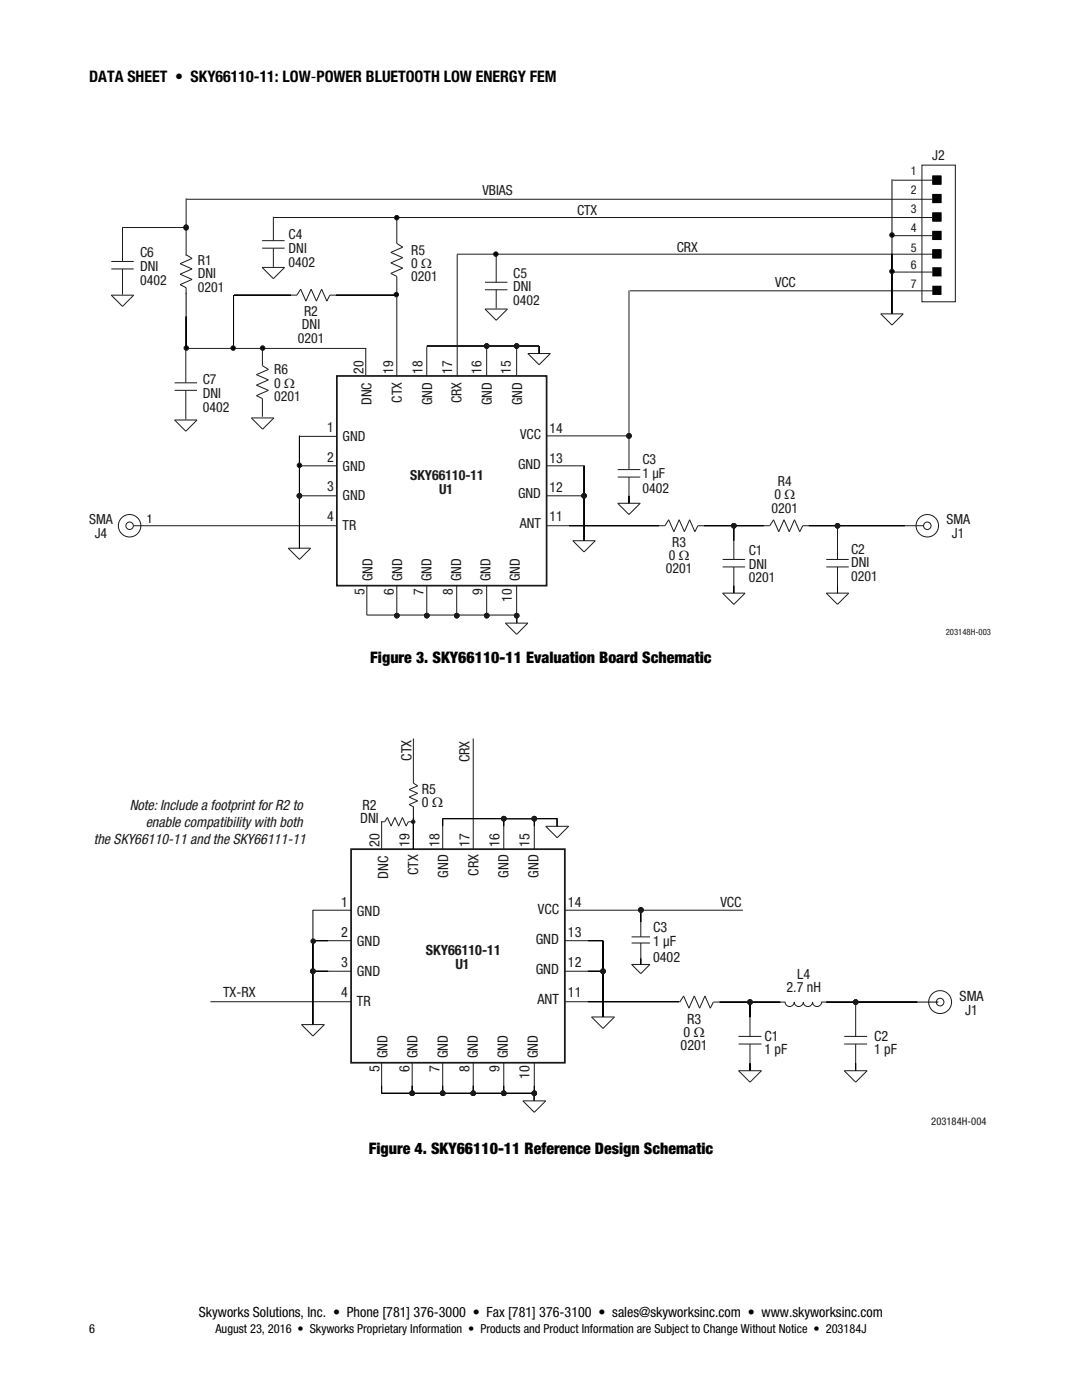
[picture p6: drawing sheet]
<svg xmlns="http://www.w3.org/2000/svg" width="216mm" height="279mm" viewBox="0 0 216 279" stroke-linecap="round" stroke-linejoin="round" font-family="sans-serif">
<g fill="none" stroke="#1e1819" stroke-width=".2">
<path d="M79.2 58.8v16.2M91.2 50.7h95.7M91.2 50.8v24.2M125.5 58v35.6M125.7 58h61.7M178.1 54.3h7.9M37.1 69.5h36M85.2 69.2v5.8M97.1 69.2v5.8M103.1 69.2v5.8M105.3 70.6h4.5zM109.8 70.6l-2.2 2.2-2.3-2.2"/>
<path d="M50.2 83.4h4.4zM50.2 83.4l2.2 2.3 2.2-2.3M59.8 93h7.3M59.8 87.1h7.3M59.8 98.9h7.3M109.1 93h7.6M109.1 98.9h7.6M109.1 87h16.6M123.3 95.2h4.4M123.3 93.7h4.4M125.5 95.2v3.7M26.6 104.9h40.6"/>
<path d="M57.5 109.4h4.5zM62 109.4l-2.3 2.2-2.2-2.2M73.2 116.9v5.8h29.7M79.2 116.9v5.8M85.2 116.9v5.8M91.1 116.9v5.8M97.1 116.9v5.8M103.1 116.9v5.8M109.1 104.9h4.4M114.3 107.9h4.5zM118.8 107.9l-2.3 2.3-2.2-2.3M123.3 100.4h4.4z"/>
<path d="M127.7 100.4l-2.2 2.3-2.2-2.3M131.5 104.9h1.2l.7-1.2 1.1 2.4 1-2.4 1.1 2.4 1-2.4 1.1 2.4 .6-1.2h1.1M144.2 118.4h4.5zM144.2 113.1h4.5M144.2 111.6h4.5M146.4 107.9v3.7M146.4 113.1v3.8M148.7 118.4l-2.3 2.2-2.2-2.2M152.4 104.9h1.2l.7-1.2 1.1 2.4 1-2.4 1.1 2.4 1-2.4 1.1 2.4 .6-1.2h1.2M164.9 118.4h4.5zM164.9 113.1h4.5M164.9 111.6h4.5"/>
<path d="M167.1 105.1v6.5M167.1 113.1v3.8M169.4 118.4l-2.3 2.2-2.2-2.2M180.5 104.9h3.9M100.8 124.4h4.5zM100.8 124.4l2.3 2.2 2.2-2.2"/>
<circle cx="25.9" cy="104.9" r="2.24"/>
<circle cx="25.9" cy="104.9" r=".75"/>
<circle cx="185" cy="104.9" r=".75"/>
<circle cx="185" cy="104.9" r="2.24"/>
</g>
<path d="M67.2 75h41.9v41.9h-41.9z" fill="none" stroke="#1e1819" stroke-width=".35"/>
<path d="M146.4 116.9v1.5z" fill="#1e1819"/>
<path d="M146.4 116.9v1.5v-1.5" fill="none" stroke="#020303" stroke-width=".2"/>
<path d="M167.1 116.9v1.5z" fill="#1e1819"/>
<path d="M167.1 116.9v1.5v-1.5" fill="none" stroke="#020303" stroke-width=".2"/>
<path d="M125.5 98.9v1.5z" fill="#1e1819"/>
<path d="M116.5 93v5.9v-5.9M116.5 98.9v9v-9M125.5 98.9v1.5v-1.5" fill="none" stroke="#020303" stroke-width=".2"/>
<path d="M116.5 93v14.9" fill="none" stroke="#1e1819" stroke-width=".2"/>
<circle cx="116.5" cy="98.9" r=".45" fill="#1e1819"/>
<circle cx="116.5" cy="98.9" r=".45" fill="none" stroke="#020303" stroke-width=".2"/>
<circle cx="116.5" cy="98.9" r=".45" fill="none" stroke="#1e1819" stroke-width=".2"/>
<path d="M103.1 122.9v1.5z" fill="#1e1819"/>
<path d="M103.1 122.9v1.5v-1.5" fill="none" stroke="#020303" stroke-width=".2"/>
<path d="M103.1 122.9v1.5" fill="none" stroke="#1e1819" stroke-width=".2"/>
<circle cx="79.2" cy="122.9" r=".45" fill="#1e1819"/>
<circle cx="79.2" cy="122.9" r=".45" fill="none" stroke="#020303" stroke-width=".2"/>
<circle cx="79.2" cy="122.9" r=".45" fill="none" stroke="#1e1819" stroke-width=".2"/>
<circle cx="103.1" cy="122.9" r=".45" fill="#1e1819"/>
<circle cx="103.1" cy="122.9" r=".45" fill="none" stroke="#020303" stroke-width=".2"/>
<circle cx="103.1" cy="122.9" r=".45" fill="none" stroke="#1e1819" stroke-width=".2"/>
<circle cx="97.1" cy="122.9" r=".45" fill="#1e1819"/>
<circle cx="97.1" cy="122.9" r=".45" fill="none" stroke="#020303" stroke-width=".2"/>
<circle cx="97.1" cy="122.9" r=".45" fill="none" stroke="#1e1819" stroke-width=".2"/>
<circle cx="85.2" cy="122.9" r=".45" fill="#1e1819"/>
<circle cx="85.2" cy="122.9" r=".45" fill="none" stroke="#020303" stroke-width=".2"/>
<circle cx="85.2" cy="122.9" r=".45" fill="none" stroke="#1e1819" stroke-width=".2"/>
<circle cx="91.1" cy="122.9" r=".45" fill="#1e1819"/>
<circle cx="91.1" cy="122.9" r=".45" fill="none" stroke="#020303" stroke-width=".2"/>
<circle cx="91.1" cy="122.9" r=".45" fill="none" stroke="#1e1819" stroke-width=".2"/>
<path d="M107.6 69.1v1.5z" fill="#1e1819"/>
<path d="M107.6 69.1v1.5v-1.5" fill="none" stroke="#020303" stroke-width=".2"/>
<path d="M97.1 69.1h-11.9h11.9M103.1 69.1h-6h6M107.6 69.1h-4.5h4.5" fill="none" stroke="#1e1819" stroke-width=".2"/>
<circle cx="103.1" cy="69.1" r=".45" fill="#1e1819"/>
<circle cx="103.1" cy="69.1" r=".45" fill="none" stroke="#020303" stroke-width=".2"/>
<circle cx="103.1" cy="69.1" r=".45" fill="none" stroke="#1e1819" stroke-width=".2"/>
<circle cx="98.9" cy="50.7" r=".45" fill="#010202"/>
<circle cx="98.9" cy="50.7" r=".45" fill="none" stroke="#1e1819" stroke-width=".2"/>
<circle cx="97.1" cy="69.1" r=".45" fill="#1e1819"/>
<g fill="none" stroke="#020303" stroke-width=".2">
<path d="M46.6 58.9v10.7v-10.7M59.7 87v11.7v-11.7M59.7 98.9v10.5v-10.5"/>
<circle cx="97.1" cy="69.1" r=".45"/>
</g>
<g fill="none" stroke="#1e1819" stroke-width=".2">
<path d="M59.7 93v16.4"/>
<circle cx="97.1" cy="69.1" r=".45"/>
</g>
<circle cx="59.7" cy="98.9" r=".45" fill="#1e1819"/>
<circle cx="59.7" cy="98.9" r=".45" fill="none" stroke="#020303" stroke-width=".2"/>
<circle cx="59.7" cy="98.9" r=".45" fill="none" stroke="#1e1819" stroke-width=".2"/>
<circle cx="59.7" cy="92.9" r=".45" fill="#010202"/>
<circle cx="59.7" cy="92.9" r=".45" fill="none" stroke="#1e1819" stroke-width=".2"/>
<circle cx="46.5" cy="69.5" r=".45" fill="#010202"/>
<circle cx="46.5" cy="69.5" r=".45" fill="none" stroke="#1e1819" stroke-width=".2"/>
<circle cx="52.4" cy="69.5" r=".45" fill="#010202"/>
<circle cx="52.4" cy="69.5" r=".45" fill="none" stroke="#1e1819" stroke-width=".2"/>
<circle cx="79.1" cy="58.8" r=".45" fill="#010202"/>
<circle cx="79.1" cy="58.8" r=".45" fill="none" stroke="#1e1819" stroke-width=".2"/>
<circle cx="37.2" cy="69.5" r=".45" fill="#010202"/>
<g fill="none" stroke="#1e1819" stroke-width=".2">
<path d="M113.5 104.9h18M140.4 104.9h12M146.4 104.9v3"/>
<circle cx="37.2" cy="69.5" r=".45"/>
</g>
<path d="M131.5 104.9h-18h18M146.4 104.9v3v-3M146.4 104.9h-6h6M152.4 104.9h-6h6" fill="none" stroke="#020303" stroke-width=".2"/>
<circle cx="146.4" cy="104.9" r=".45" fill="#1e1819"/>
<g fill="none" stroke="#020303" stroke-width=".2">
<path d="M167.1 104.9h-5.7h5.7M180.5 104.9h-13.4h13.4"/>
<circle cx="146.4" cy="104.9" r=".45"/>
</g>
<g fill="none" stroke="#1e1819" stroke-width=".2">
<path d="M161.4 104.9h19.1"/>
<circle cx="146.4" cy="104.9" r=".45"/>
</g>
<circle cx="167.1" cy="104.9" r=".45" fill="#1e1819"/>
<circle cx="167.1" cy="104.9" r=".45" fill="none" stroke="#020303" stroke-width=".2"/>
<circle cx="167.1" cy="104.9" r=".45" fill="none" stroke="#1e1819" stroke-width=".2"/>
<circle cx="125.5" cy="87" r=".45" fill="#1e1819"/>
<g fill="none" stroke="#020303" stroke-width=".2">
<path d="M58 58.9h-11.3h11.3M79.2 58.9h-12.2h12.2"/>
<circle cx="125.5" cy="87" r=".45"/>
</g>
<g fill="none" stroke="#1e1819" stroke-width=".2">
<path d="M184 33h6.6v27.2h-6.6zM58 58.9h1.2l.8-1.2 1 2.4 1.1-2.4 1 2.4 1.1-2.4 1 2.4 .6-1.2h13.4M79.2 43.6v5l1.2 .7-2.4 1.1 2.4 1-2.4 1.1 2.4 1-2.4 1.1 1.2 .6v3.6M96.8 57.8h4.5M96.8 56.3h4.5M99 50.9v5.4M99 57.8v3.8M34.8 77.9h4.5M34.8 76.4h4.5M37.1 69.6v6.8M37.1 77.9v5.8M52.4 69.4v3.6l1.2 .7-2.4 1.1 2.4 1-2.4 1.1 2.4 1-2.4 1.1 1.2 .6v3.6"/>
<path d="M96.8 61.7h4.5zM101.3 61.7l-2.3 2.2-2.2-2.2M175.7 62.6l2.3 2.3 2.2-2.3M175.7 62.6h4.5zM34.8 83.8h4.5zM39.3 83.8l-2.2 2.3-2.3-2.3"/>
<circle cx="125.5" cy="87" r=".45"/>
</g>
<path d="M186.2 35.2h1.5v1.5h-1.5z" fill="#010202"/>
<path d="M186.2 35.2h1.5v1.5h-1.5z" fill="none" stroke="#010202" stroke-width=".35"/>
<path d="M186.2 35.2h1.5v1.5h-1.5z" fill="#010202"/>
<path d="M186.2 35.2h1.5v1.5h-1.5z" fill="none" stroke="#010202" stroke-width=".2"/>
<path d="M186.2 35.2h1.5v1.5h-1.5z" fill="#010202"/>
<path d="M186.2 35.2h1.5v1.5h-1.5z" fill="none" stroke="#010202" stroke-width=".2"/>
<path d="M186.2 38.9h1.5v1.5h-1.5z" fill="#010202"/>
<path d="M186.2 38.9h1.5v1.5h-1.5z" fill="none" stroke="#010202" stroke-width=".35"/>
<path d="M186.2 38.9h1.5v1.5h-1.5z" fill="#010202"/>
<path d="M186.2 38.9h1.5v1.5h-1.5z" fill="none" stroke="#010202" stroke-width=".2"/>
<path d="M186.2 38.9h1.5v1.5h-1.5z" fill="#010202"/>
<path d="M186.2 38.9h1.5v1.5h-1.5z" fill="none" stroke="#010202" stroke-width=".2"/>
<path d="M186.2 42.6h1.5v1.5h-1.5z" fill="#010202"/>
<path d="M186.2 42.6h1.5v1.5h-1.5z" fill="none" stroke="#010202" stroke-width=".35"/>
<path d="M186.2 42.6h1.5v1.5h-1.5z" fill="#010202"/>
<path d="M186.2 42.6h1.5v1.5h-1.5z" fill="none" stroke="#010202" stroke-width=".2"/>
<path d="M186.2 42.6h1.5v1.5h-1.5z" fill="#010202"/>
<path d="M186.2 42.6h1.5v1.5h-1.5z" fill="none" stroke="#010202" stroke-width=".2"/>
<path d="M186.2 46.2h1.5v1.5h-1.5z" fill="#010202"/>
<path d="M186.2 46.2h1.5v1.5h-1.5z" fill="none" stroke="#010202" stroke-width=".35"/>
<path d="M186.2 46.2h1.5v1.5h-1.5z" fill="#010202"/>
<path d="M186.2 46.2h1.5v1.5h-1.5z" fill="none" stroke="#010202" stroke-width=".2"/>
<path d="M186.2 46.2h1.5v1.5h-1.5z" fill="#010202"/>
<path d="M186.2 46.2h1.5v1.5h-1.5z" fill="none" stroke="#010202" stroke-width=".2"/>
<path d="M186.2 49.9h1.5v1.5h-1.5z" fill="#010202"/>
<path d="M186.2 49.9h1.5v1.5h-1.5z" fill="none" stroke="#010202" stroke-width=".35"/>
<path d="M186.2 49.9h1.5v1.5h-1.5z" fill="#010202"/>
<path d="M186.2 49.9h1.5v1.5h-1.5z" fill="none" stroke="#010202" stroke-width=".2"/>
<path d="M186.2 49.9h1.5v1.5h-1.5z" fill="#010202"/>
<path d="M186.2 49.9h1.5v1.5h-1.5z" fill="none" stroke="#010202" stroke-width=".2"/>
<path d="M178 50.7v11.9" fill="none" stroke="#1e1819" stroke-width=".2"/>
<path d="M178 35.8v26.8v-11.9" fill="none" stroke="#020303" stroke-width=".2"/>
<circle cx="178" cy="54.2" r=".45" fill="#010202"/>
<circle cx="178" cy="54.2" r=".45" fill="none" stroke="#1e1819" stroke-width=".2"/>
<path d="M186.2 53.5h1.5v1.5h-1.5z" fill="#010202"/>
<path d="M186.2 53.5h1.5v1.5h-1.5z" fill="none" stroke="#010202" stroke-width=".35"/>
<path d="M186.2 57.2h1.5v1.5h-1.5z" fill="#010202"/>
<path d="M186.2 57.2h1.5v1.5h-1.5z" fill="none" stroke="#010202" stroke-width=".35"/>
<path d="M178.1 36h7.9M178.1 47h7.9" fill="none" stroke="#1e1819" stroke-width=".2"/>
<circle cx="178" cy="46.9" r=".45" fill="#010202"/>
<g fill="none" stroke="#1e1819" stroke-width=".2">
<path d="M37.1 39.6v11.4M37.2 39.8h148.8M22.2 58.9h4.5zM22.2 53.7h4.5M22.2 52.2h4.5M24.4 45.3v6.9M24.4 53.7v5.1M24.5 45.4h12.8M26.7 58.9l-2.3 2.2-2.2-2.2M37.1 50.8l1.2 .8-2.4 1 2.4 1.1-2.4 1 2.4 1.1-2.4 1 1.2 .6v11.8M52.3 53.4h4.5zM52.3 49.5h4.5"/>
<path d="M52.3 48h4.5M54.5 43.3v4.7M54.5 49.5v3.8M54.7 43.4h131.3M56.8 53.4l-2.3 2.2-2.2-2.2M73 69.5v5.4"/>
<circle cx="178" cy="46.9" r=".45"/>
</g>
<path d="M37.1 58.4v10.8v-6" fill="none" stroke="#020303" stroke-width=".2"/>
<circle cx="37.1" cy="45.3" r=".45" fill="#1e1819"/>
<circle cx="37.1" cy="45.3" r=".45" fill="none" stroke="#020303" stroke-width=".2"/>
<circle cx="37.1" cy="45.5" r=".45" fill="none" stroke="#1e1819" stroke-width=".2"/>
<circle cx="79.2" cy="43.4" r=".45" fill="#010202"/>
<g fill="none" stroke="#1e1819" stroke-width=".2">
<path d="M94.4 147.4v22.1M76.1 163.9v5.6M88.3 164.9v4.6M100.5 164.9v4.6M106.6 164.9v4.6M108.9 164.9h4.6zM113.5 164.9l-2.3 2.3-2.3-2.3M42 199.9h28.1M62.4 181.7h7.7M65.5 193.8h4.6M65.5 187.7h4.6M112.7 181.6h35.5"/>
<path d="M112.7 187.7h7.6v15.3M112.7 199.9h4.6M120.3 193.8h-7.6M60.2 204.5l2.2 2.3 2.3-2.3M60.2 204.5h4.5zM76.1 212.1v4.6M82.2 212.1v4.6M88.3 212.1v4.6M94.4 212.1v4.6M100.5 212.1v4.6M104.3 219.7l2.3 2.3 2.3-2.3M104.3 219.7h4.6z"/>
<path d="M106.6 212.1v4.6M118 203h4.6zM122.6 203l-2.3 2.2-2.3-2.2"/>
<circle cx="79.2" cy="43.4" r=".45"/>
</g>
<path d="M70.1 169.5h42.6v42.6h-42.6z" fill="none" stroke="#1e1819" stroke-width=".35"/>
<path d="M120.3 187.7h-3h3M120.3 187.7v6.1v-6.1M120.3 193.8h-3h3M120.3 193.8v9.2v-9.2" fill="none" stroke="#020303" stroke-width=".2"/>
<circle cx="120.3" cy="193.8" r=".46" fill="#1e1819"/>
<circle cx="120.3" cy="193.8" r=".46" fill="none" stroke="#020303" stroke-width=".2"/>
<circle cx="120.3" cy="193.8" r=".46" fill="none" stroke="#1e1819" stroke-width=".2"/>
<path d="M76.1 216.7v1.5z" fill="#1e1819"/>
<path d="M76.1 216.7v1.5v-1.5M82.2 218.2h-6.1h6.1" fill="none" stroke="#020303" stroke-width=".2"/>
<path d="M76.1 218.2h6.1" fill="none" stroke="#1e1819" stroke-width=".2"/>
<path d="M82.2 216.7v1.5z" fill="#1e1819"/>
<path d="M82.2 216.7v1.5v-1.5" fill="none" stroke="#020303" stroke-width=".2"/>
<path d="M88.3 216.7v1.5z" fill="#1e1819"/>
<path d="M88.3 216.7v1.5v-1.5" fill="none" stroke="#020303" stroke-width=".2"/>
<path d="M94.4 216.7v1.5z" fill="#1e1819"/>
<path d="M94.4 216.7v1.5v-1.5" fill="none" stroke="#020303" stroke-width=".2"/>
<path d="M100.5 216.7v1.5z" fill="#1e1819"/>
<path d="M100.5 216.7v1.5v-1.5" fill="none" stroke="#020303" stroke-width=".2"/>
<path d="M106.6 216.7v1.5z" fill="#1e1819"/>
<path d="M106.6 216.7v1.5v-1.5" fill="none" stroke="#020303" stroke-width=".2"/>
<path d="M106.6 218.2v1.5z" fill="#1e1819"/>
<path d="M88.3 218.2h-6.1h6.1M94.4 218.2h-6.1h6.1M100.5 218.2h-6.1h6.1M106.6 218.2v1.5v-1.5M106.6 218.2h-6.1h6.1" fill="none" stroke="#020303" stroke-width=".2"/>
<path d="M82.2 218.2h24.4v1.5" fill="none" stroke="#1e1819" stroke-width=".2"/>
<circle cx="82.2" cy="218.2" r=".46" fill="#1e1819"/>
<circle cx="82.2" cy="218.2" r=".46" fill="none" stroke="#020303" stroke-width=".2"/>
<circle cx="82.2" cy="218.2" r=".46" fill="none" stroke="#1e1819" stroke-width=".2"/>
<circle cx="106.6" cy="218.2" r=".46" fill="#1e1819"/>
<circle cx="106.6" cy="218.2" r=".46" fill="none" stroke="#020303" stroke-width=".2"/>
<circle cx="106.6" cy="218.2" r=".46" fill="none" stroke="#1e1819" stroke-width=".2"/>
<circle cx="100.5" cy="218.2" r=".46" fill="#1e1819"/>
<circle cx="100.5" cy="218.2" r=".46" fill="none" stroke="#020303" stroke-width=".2"/>
<circle cx="100.5" cy="218.2" r=".46" fill="none" stroke="#1e1819" stroke-width=".2"/>
<circle cx="88.3" cy="218.2" r=".46" fill="#1e1819"/>
<circle cx="88.3" cy="218.2" r=".46" fill="none" stroke="#020303" stroke-width=".2"/>
<circle cx="88.3" cy="218.2" r=".46" fill="none" stroke="#1e1819" stroke-width=".2"/>
<circle cx="94.4" cy="218.2" r=".46" fill="#1e1819"/>
<circle cx="94.4" cy="218.2" r=".46" fill="none" stroke="#020303" stroke-width=".2"/>
<circle cx="94.4" cy="218.2" r=".46" fill="none" stroke="#1e1819" stroke-width=".2"/>
<path d="M111.2 163.4v1.5z" fill="#1e1819"/>
<path d="M111.2 163.4v1.5v-1.5M111.2 163.4h-4.6h4.6" fill="none" stroke="#020303" stroke-width=".2"/>
<path d="M106.6 163.4h4.6M111.2 163.4v1.5v-1.5" fill="none" stroke="#1e1819" stroke-width=".2"/>
<path d="M106.6 163.4v1.5z" fill="#1e1819"/>
<path d="M106.6 163.4v1.5v-1.5" fill="none" stroke="#020303" stroke-width=".2"/>
<path d="M100.5 163.4v1.5z" fill="#1e1819"/>
<path d="M100.5 163.4v1.5v-1.5" fill="none" stroke="#020303" stroke-width=".2"/>
<path d="M88.3 163.4v1.5z" fill="#1e1819"/>
<path d="M88.3 163.4v1.5v-1.5M100.5 163.4h-12.2h12.2M106.6 163.4h-6.1h6.1" fill="none" stroke="#020303" stroke-width=".2"/>
<path d="M88.3 163.4h18.3M106.6 163.4h-6.1h6.1" fill="none" stroke="#1e1819" stroke-width=".2"/>
<circle cx="106.6" cy="163.4" r=".46" fill="#1e1819"/>
<circle cx="106.6" cy="163.4" r=".46" fill="none" stroke="#020303" stroke-width=".2"/>
<circle cx="106.6" cy="163.4" r=".46" fill="none" stroke="#1e1819" stroke-width=".2"/>
<circle cx="100.5" cy="163.4" r=".46" fill="#1e1819"/>
<g fill="none" stroke="#020303" stroke-width=".2">
<path d="M62.4 181.6v12.2v-6.1M62.4 193.8v10.7v-10.7M65.5 193.8h-3.1h3.1M65.5 187.7h-3.1h3.1"/>
<circle cx="100.5" cy="163.4" r=".46"/>
</g>
<g fill="none" stroke="#1e1819" stroke-width=".2">
<path d="M62.4 193.8h3.1M62.4 187.7h3.1M62.4 181.6v22.9"/>
<circle cx="100.5" cy="163.4" r=".46"/>
</g>
<circle cx="62.4" cy="193.8" r=".46" fill="#1e1819"/>
<g fill="none" stroke="#020303" stroke-width=".2">
<path d="M135.6 199.9h-18.3h18.3"/>
<circle cx="62.4" cy="193.8" r=".46"/>
</g>
<g fill="none" stroke="#1e1819" stroke-width=".2">
<path d="M117.3 199.9h18.3"/>
<circle cx="62.4" cy="193.8" r=".46"/>
</g>
<circle cx="62.5" cy="187.8" r=".46" fill="#1d1718"/>
<g fill="none" stroke="#1e1819" stroke-width=".2">
<path d="M82.5 147.4v8M82.5 161v8.4M126 188.2h3.7M126 187h3.7M126 192.5l1.9 1.8 1.8-1.8M126 192.5h3.7zM127.9 183.9v3.1M127.9 188.2v3.1"/>
<circle cx="62.5" cy="187.8" r=".46"/>
</g>
<path d="M82.5 161v8.4v-6" fill="none" stroke="#020303" stroke-width=".2"/>
<path d="M127.9 191.3v1.2z" fill="#1e1819"/>
<path d="M127.9 191.3v1.2v-1.2M127.9 181.6v2.4v-2.4" fill="none" stroke="#020303" stroke-width=".2"/>
<path d="M127.9 181.6v2.4" fill="none" stroke="#1e1819" stroke-width=".2"/>
<circle cx="127.9" cy="181.6" r=".46" fill="#1e1819"/>
<circle cx="127.9" cy="181.6" r=".46" fill="none" stroke="#020303" stroke-width=".2"/>
<circle cx="127.9" cy="181.6" r=".46" fill="none" stroke="#1e1819" stroke-width=".2"/>
<circle cx="82.4" cy="164" r=".34" fill="#1d1718"/>
<g fill="none" stroke="#1e1819" stroke-width=".2">
<path d="M82.5 155.4v.9l.8 .5-1.7 .8 1.7 .7-1.7 .8 1.7 .7-1.7 .8 .9 .4M76.1 164h.7l.5-.9 .7 1.8 .8-1.8 .7 1.8 .8-1.8 .7 1.8 .5-.9h.6M135.6 200l.8-1.2 1.1 2.4 1-2.4 1.1 2.4 1.1-2.4 1 2.4 .6-1.2h1.3M155.7 200h1M163.9 200h1.2M147.4 208.4h4.5M147.4 206.8h4.5M147.4 213.7l2.3 2.3 2.2-2.3M147.4 213.7h4.5zM149.7 203v3.8M149.7 208.4v3.8M168.5 208.4h4.5"/>
<path d="M168.5 206.8h4.5M168.5 213.7l2.2 2.3 2.3-2.3M168.5 213.7h4.5zM170.7 200.2v6.6M170.7 208.4v3.8"/>
<circle cx="82.4" cy="164" r=".34"/>
<circle cx="187.6" cy="200" r=".76"/>
<circle cx="187.6" cy="200" r="2.28"/>
</g>
<path d="M149.7 212.2v1.5z" fill="#1e1819"/>
<path d="M149.7 212.2v1.5v-1.5" fill="none" stroke="#020303" stroke-width=".2"/>
<path d="M170.7 212.2v1.5z" fill="#1e1819"/>
<path d="M149.7 200v3v-3M149.7 200h-6.1h6.1M155.7 200h-6h6M170.7 212.2v1.5v-1.5" fill="none" stroke="#020303" stroke-width=".2"/>
<path d="M143.6 200h12.1M149.7 200v3" fill="none" stroke="#1e1819" stroke-width=".2"/>
<circle cx="149.7" cy="200" r=".46" fill="#1e1819"/>
<g fill="none" stroke="#020303" stroke-width=".2">
<path d="M170.7 200h-5.8h5.8M183 200h-12.3h16.6"/>
<circle cx="149.7" cy="200" r=".46"/>
</g>
<g fill="none" stroke="#1e1819" stroke-width=".2">
<path d="M164.9 200h22.4"/>
<circle cx="149.7" cy="200" r=".46"/>
</g>
<circle cx="170.7" cy="200" r=".46" fill="#1e1819"/>
<circle cx="170.7" cy="200" r=".46" fill="none" stroke="#020303" stroke-width=".2"/>
<circle cx="170.7" cy="200" r=".46" fill="none" stroke="#1e1819" stroke-width=".2"/>
<path d="M156.7 200a.91 .91 0 0 0 .9 .9 .91 .91 0 0 0 .9-.9 .91 .91 0 0 0 .9 .9 .91 .91 0 0 0 .9-.9 .92 .92 0 0 0 .9 .9 .92 .92 0 0 0 .9-.9 .91 .91 0 0 0 1 .9 .91 .91 0 0 0 .9-.9" fill="none" stroke="#211e1f" stroke-width=".2"/>
<g font-size="3.2">
<text x="17.8" y="16.4">DATA SHEET • SKY66110-11: LOW-POWER BLUETOOTH LOW ENERGY FEM</text>
<text x="73.9" y="132.3">Figure 3. SKY66110-11 Evaluation Board Schematic</text>
<text x="73.6" y="230.3">Figure 4. SKY66110-11 Reference Design Schematic</text>
</g>
<g font-size="2.8" fill="#1e1819">
<text x="186" y="32">J2</text>
<text x="96.3" y="38.8">VBIAS</text>
<text x="57.6" y="47.8">C4</text>
<text x="115.1" y="42.8">CTX</text>
<text x="27.9" y="51.4">C6</text>
<text x="39.5" y="52.9">R1</text>
<text x="57.6" y="50.6">DNI</text>
<text x="57.6" y="53.3">0402</text>
<text x="82" y="50.8">R5</text>
<text x="82" y="53.5">0 Ω</text>
<text x="135" y="50.2">CRX</text>
<text x="27.9" y="54.1">DNI</text>
<text x="27.9" y="56.9">0402</text>
<text x="39.5" y="55.5">DNI</text>
<text x="39.5" y="58.2">0201</text>
<text x="82" y="56.1">0201</text>
<text x="102.4" y="55.4">C5</text>
<text x="102.4" y="58.2">DNI</text>
<text x="154.6" y="57.4">VCC</text>
<text x="60.2" y="65.8">DNI</text>
<text x="60.7" y="63.1">R2</text>
<text x="102.4" y="60.9">0402</text>
<text x="59.4" y="68.4">0201</text>
<text x="40.5" y="76.7">C7</text>
<text x="54.7" y="74.7">R6</text>
<text x="54.7" y="77.3">0 Ω</text>
<text x="72.6" y="74.7" transform="rotate(-90 72.6 74.7)">20</text>
<text x="78.4" y="74.7" transform="rotate(-90 78.4 74.7)">19</text>
<text x="84.3" y="74.7" transform="rotate(-90 84.3 74.7)">18</text>
<text x="90.2" y="74.7" transform="rotate(-90 90.2 74.7)">17</text>
<text x="96.1" y="74.7" transform="rotate(-90 96.1 74.7)">16</text>
<text x="102" y="74.7" transform="rotate(-90 102 74.7)">15</text>
<text x="40.5" y="79.4">DNI</text>
<text x="40.5" y="82.2">0402</text>
<text x="54.7" y="80">0201</text>
<text x="74.1" y="80.8" transform="rotate(-90 74.1 80.8)">DNC</text>
<text x="80.2" y="80.4" transform="rotate(-90 80.2 80.4)">CTX</text>
<text x="86.2" y="80.9" transform="rotate(-90 86.2 80.9)">GND</text>
<text x="92.1" y="80.5" transform="rotate(-90 92.1 80.5)">CRX</text>
<text x="98.2" y="80.9" transform="rotate(-90 98.2 80.9)">GND</text>
<text x="104.2" y="80.9" transform="rotate(-90 104.2 80.9)">GND</text>
<text x="65.3" y="86.3">1</text>
<text x="68.4" y="88">GND</text>
<text x="103.8" y="87.7">VCC</text>
<text x="109.7" y="86.4">14</text>
<text x="65.3" y="92.2">2</text>
<text x="68.4" y="93.9">GND</text>
<text x="81.9" y="95.8">SKY66110-11</text>
<text x="103.4" y="93.6">GND</text>
<text x="109.7" y="92.3">13</text>
<text x="128.2" y="92.6">C3</text>
<text x="128.2" y="95.4">1 μF</text>
<text x="65.3" y="98.1">3</text>
<text x="68.4" y="99.8">GND</text>
<text x="87.6" y="98.5">U1</text>
<text x="103.4" y="99.5">GND</text>
<text x="109.7" y="98.2">12</text>
<text x="128.2" y="98.5">0402</text>
<text x="154.5" y="99.7">0 Ω</text>
<text x="155.2" y="97">R4</text>
<text x="17.8" y="104.6">SMA</text>
<text x="18.9" y="107.4">J4</text>
<text x="65.3" y="104">4</text>
<text x="68.4" y="105.7">TR</text>
<text x="103.7" y="105.3">ANT</text>
<text x="109.7" y="104.1">11</text>
<text x="154" y="102.3">0201</text>
<text x="188.9" y="104.6">SMA</text>
<text x="190" y="107.4">J1</text>
<text x="133.4" y="111.8">0 Ω</text>
<text x="134.1" y="109.1">R3</text>
<text x="149.4" y="110.7">C1</text>
<text x="149.4" y="113.5">DNI</text>
<text x="169.8" y="110.5">C2</text>
<text x="169.8" y="113.2">DNI</text>
<text x="72.7" y="118.8" transform="rotate(-90 72.7 118.8)">5</text>
<text x="74.3" y="116" transform="rotate(-90 74.3 116)">GND</text>
<text x="78.6" y="118.8" transform="rotate(-90 78.6 118.8)">6</text>
<text x="80.2" y="116" transform="rotate(-90 80.2 116)">GND</text>
<text x="84.5" y="118.8" transform="rotate(-90 84.5 118.8)">7</text>
<text x="86.1" y="116" transform="rotate(-90 86.1 116)">GND</text>
<text x="90.4" y="118.8" transform="rotate(-90 90.4 118.8)">8</text>
<text x="92" y="116" transform="rotate(-90 92 116)">GND</text>
<text x="96.3" y="118.8" transform="rotate(-90 96.3 118.8)">9</text>
<text x="97.9" y="116" transform="rotate(-90 97.9 116)">GND</text>
<text x="103.8" y="116" transform="rotate(-90 103.8 116)">GND</text>
<text x="132.8" y="114.4">0201</text>
<text x="149.4" y="116.2">0201</text>
<text x="169.8" y="116">0201</text>
<text x="102.1" y="120.1" transform="rotate(-90 102.1 120.1)">10</text>
<text x="82.1" y="151.8" transform="rotate(-90 82.1 151.8)">CTX</text>
<text x="93.7" y="152.1" transform="rotate(-90 93.7 152.1)">CRX</text>
<text x="25.9" y="161.7">Note: Include a footprint for R2 to</text>
<text x="72.3" y="161.6">R2</text>
<text x="84.2" y="158.4">R5</text>
<text x="84.2" y="161.1">0 Ω</text>
<text x="29.1" y="165">enable compatibility with both</text>
<text x="71.9" y="164.3">DNI</text>
<text x="18.7" y="168.4">the SKY66110-11 and the SKY66111-11</text>
<text x="75.7" y="169.1" transform="rotate(-90 75.7 169.1)">20</text>
<text x="81.7" y="169.1" transform="rotate(-90 81.7 169.1)">19</text>
<text x="87.7" y="169.1" transform="rotate(-90 87.7 169.1)">18</text>
<text x="93.7" y="169.1" transform="rotate(-90 93.7 169.1)">17</text>
<text x="99.7" y="169.1" transform="rotate(-90 99.7 169.1)">16</text>
<text x="105.7" y="169.1" transform="rotate(-90 105.7 169.1)">15</text>
<text x="77.5" y="175.4" transform="rotate(-90 77.5 175.4)">DNC</text>
<text x="83.5" y="174.6" transform="rotate(-90 83.5 174.6)">CTX</text>
<text x="89.5" y="175.1" transform="rotate(-90 89.5 175.1)">GND</text>
<text x="95.4" y="174.8" transform="rotate(-90 95.4 174.8)">CRX</text>
<text x="101.4" y="175.1" transform="rotate(-90 101.4 175.1)">GND</text>
<text x="107.4" y="175.1" transform="rotate(-90 107.4 175.1)">GND</text>
<text x="68.1" y="181">1</text>
<text x="71.2" y="182.7">GND</text>
<text x="107.3" y="182.4">VCC</text>
<text x="113.3" y="181.1">14</text>
<text x="130.3" y="185.9">C3</text>
<text x="143.7" y="181">VCC</text>
<text x="68.1" y="186.9">2</text>
<text x="71.2" y="188.7">GND</text>
<text x="85" y="190.6">SKY66110-11</text>
<text x="106.9" y="188.4">GND</text>
<text x="113.3" y="187.1">13</text>
<text x="130.3" y="188.7">1 μF</text>
<text x="130.3" y="191.9">0402</text>
<text x="68.1" y="192.9">3</text>
<text x="71.2" y="194.7">GND</text>
<text x="90.9" y="193.4">U1</text>
<text x="106.9" y="194.3">GND</text>
<text x="113.3" y="193.1">12</text>
<text x="159.1" y="195.3">L4</text>
<text x="44.5" y="199">TX-RX</text>
<text x="68.1" y="198.9">4</text>
<text x="71.2" y="200.7">TR</text>
<text x="107.3" y="200.3">ANT</text>
<text x="113.3" y="199">11</text>
<text x="156.9" y="198">2.7 nH</text>
<text x="191.5" y="199.7">SMA</text>
<text x="192.6" y="202.5">J1</text>
<text x="135.8" y="209.6">0201</text>
<text x="136.4" y="207">0 Ω</text>
<text x="137.1" y="204.3">R3</text>
<text x="152.5" y="207.7">C1</text>
<text x="174.4" y="207.7">C2</text>
<text x="75.7" y="214" transform="rotate(-90 75.7 214)">5</text>
<text x="77.3" y="211.2" transform="rotate(-90 77.3 211.2)">GND</text>
<text x="81.7" y="214" transform="rotate(-90 81.7 214)">6</text>
<text x="83.3" y="211.2" transform="rotate(-90 83.3 211.2)">GND</text>
<text x="87.7" y="214" transform="rotate(-90 87.7 214)">7</text>
<text x="89.3" y="211.2" transform="rotate(-90 89.3 211.2)">GND</text>
<text x="93.7" y="214" transform="rotate(-90 93.7 214)">8</text>
<text x="95.3" y="211.2" transform="rotate(-90 95.3 211.2)">GND</text>
<text x="99.7" y="214" transform="rotate(-90 99.7 214)">9</text>
<text x="101.3" y="211.2" transform="rotate(-90 101.3 211.2)">GND</text>
<text x="105.7" y="215.4" transform="rotate(-90 105.7 215.4)">10</text>
<text x="107.3" y="211.2" transform="rotate(-90 107.3 211.2)">GND</text>
<text x="152.5" y="210.4">1 pF</text>
<text x="174.4" y="210.4">1 pF</text>
</g>
<text font-size="2.8" x="39.7" y="262.8">Skyworks Solutions, Inc. • Phone [781] 376-3000 • Fax [781] 376-3100 • sales@skyworksinc.com • www.skyworksinc.com</text>
<g font-size="2.5">
<text x="17.8" y="266.1">6</text>
<text x="43" y="266.1">August 23, 2016 • Skyworks Proprietary Information • Products and Product Information are Subject to Change Without Notice • 203184J</text>
</g>
<g font-size="2.4" fill="#1e1819">
<text x="181.8" y="35">1</text>
<text x="181.8" y="38.8">2</text>
<text x="181.8" y="42.6">3</text>
<text x="181.8" y="46.4">4</text>
<text x="181.8" y="50.2">5</text>
<text x="181.8" y="53.7">6</text>
<text x="181.8" y="57.5">7</text>
</g>
<text font-size="2.4" fill="#010202" x="29.3" y="104.3">1</text>
<text font-size="2.1" fill="#1e1819" x="185.8" y="224.6">203184H-004</text>
<text font-size="1.7" fill="#1e1819" x="188.7" y="126.7">203148H-003</text>
</svg>
